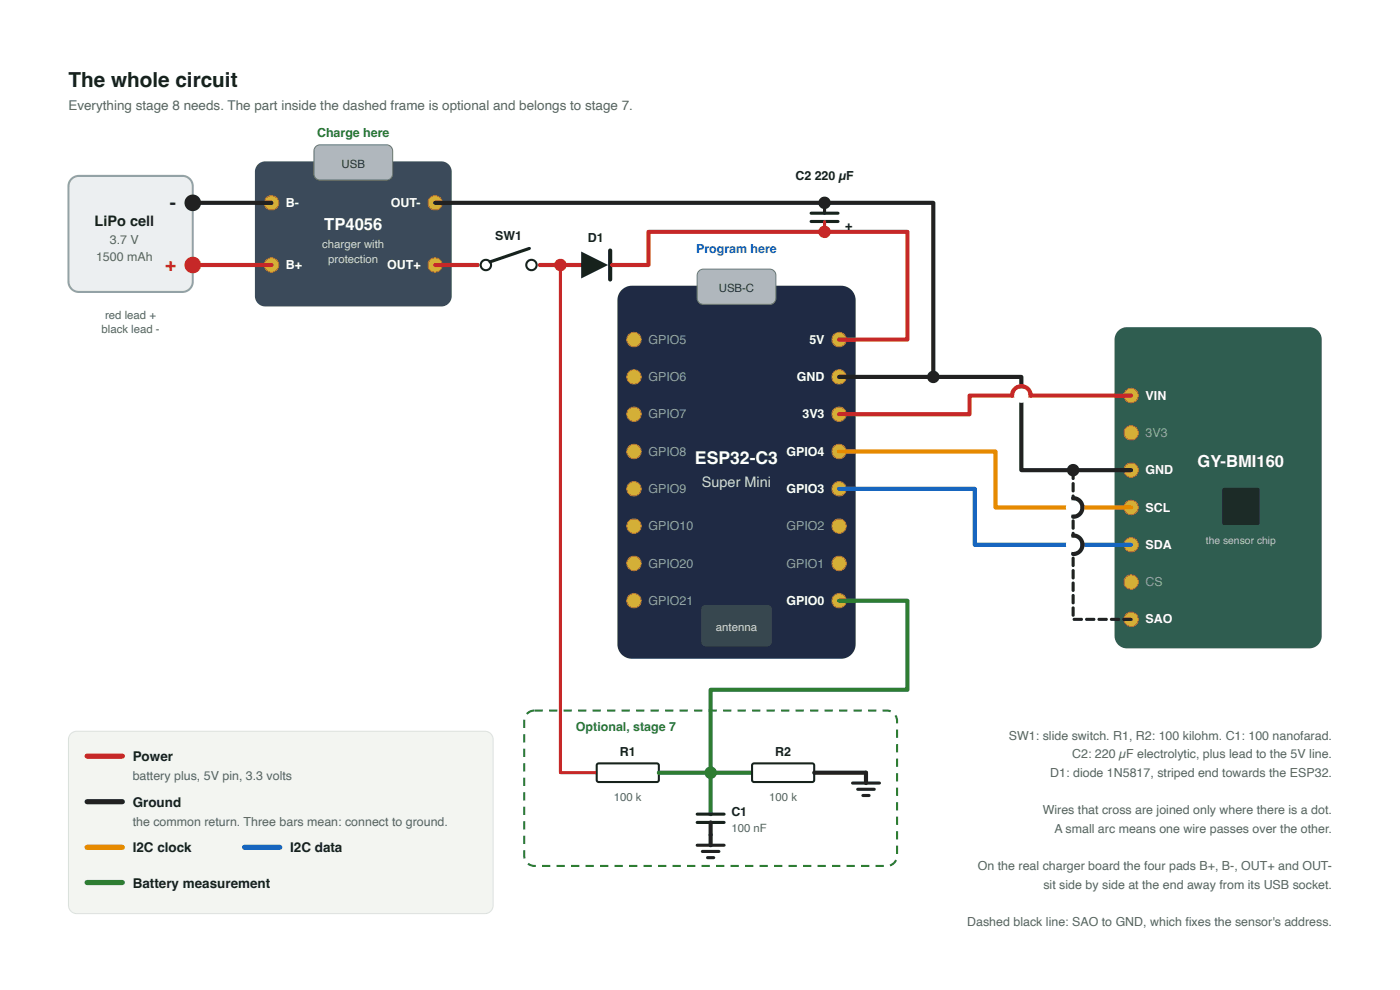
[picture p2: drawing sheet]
<svg xmlns="http://www.w3.org/2000/svg" width="297mm" height="210mm" viewBox="0 0 297 210" stroke-linecap="round" stroke-linejoin="round" font-family="sans-serif">
<path d="M15.2 37.9a2.2 2.2 0 0 1 1.5-.6h22a2.2 2.2 0 0 1 2.2 2.2v20.2a2.2 2.2 0 0 1-2.2 2.2h-22a2.2 2.2 0 0 1-2.2-2.2v-20.2a2.2 2.2 0 0 1 .7-1.6z" fill="#eceff1"/>
<path d="M15.2 37.9a2.2 2.2 0 0 1 1.5-.6h22a2.2 2.2 0 0 1 2.2 2.2v20.2a2.2 2.2 0 0 1-2.2 2.2h-22a2.2 2.2 0 0 1-2.2-2.2v-20.2a2.2 2.2 0 0 1 .7-1.6z" fill="none" stroke="#90a4ae" stroke-width=".44"/>
<circle cx="40.9" cy="56.2" r="1.76" fill="#c62828"/>
<circle cx="40.9" cy="43" r="1.76" fill="#212121"/>
<path d="M54.7 34.9a2.2 2.2 0 0 1 1.6-.7h37.3a2.2 2.2 0 0 1 2.2 2.2v26.4a2.2 2.2 0 0 1-2.2 2.2h-37.3a2.2 2.2 0 0 1-2.2-2.2v-26.4a2.2 2.2 0 0 1 .6-1.5z" fill="#3b4a5a"/>
<path d="M67 31.1l.9-.4h14.1a1.32 1.32 0 0 1 1.3 1.3v4.9a1.32 1.32 0 0 1-1.3 1.3h-14.1a1.32 1.32 0 0 1-1.3-1.3v-5.1z" fill="#b0b7bd"/>
<path d="M67 31.1l.9-.4h14.1a1.32 1.32 0 0 1 1.3 1.3v4.9a1.32 1.32 0 0 1-1.3 1.3h-14.1a1.32 1.32 0 0 1-1.3-1.3v-5.1z" fill="none" stroke="#6b7479" stroke-width=".22"/>
<circle cx="57.6" cy="43" r="1.54" fill="#d4af37"/>
<circle cx="57.6" cy="43" r="1.54" fill="none" stroke="#8d6e00" stroke-width=".22"/>
<circle cx="57.6" cy="56.2" r="1.54" fill="#d4af37"/>
<circle cx="57.6" cy="56.2" r="1.54" fill="none" stroke="#8d6e00" stroke-width=".22"/>
<circle cx="92.3" cy="43" r="1.54" fill="#d4af37"/>
<circle cx="92.3" cy="43" r="1.54" fill="none" stroke="#8d6e00" stroke-width=".22"/>
<circle cx="92.3" cy="56.2" r="1.54" fill="#d4af37"/>
<circle cx="92.3" cy="56.2" r="1.54" fill="none" stroke="#8d6e00" stroke-width=".22"/>
<path d="M131.9 61.5l1-.7 1.2-.2h44.3a3.1 3.1 0 0 1 3.1 3.1v72.9a3.1 3.1 0 0 1-3.1 3.1h-44.3a3.1 3.1 0 0 1-3.1-3.1v-72.9l.2-1.2z" fill="#1f2a44"/>
<path d="M148.3 57.4l.9-.3h14.1a1.32 1.32 0 0 1 1.3 1.3v4.8a1.32 1.32 0 0 1-1.3 1.3h-14.1a1.32 1.32 0 0 1-1.3-1.3v-5z" fill="#b0b7bd"/>
<path d="M148.3 57.4l.9-.3h14.1a1.32 1.32 0 0 1 1.3 1.3v4.8a1.32 1.32 0 0 1-1.3 1.3h-14.1a1.32 1.32 0 0 1-1.3-1.3v-5z" fill="none" stroke="#6b7479" stroke-width=".22"/>
<path d="M149 128.5l.7-.3h13.1a.88 .88 0 0 1 .9 .9v7a.88 .88 0 0 1-.9 .9h-13.1a.88 .88 0 0 1-.9-.9v-7z" fill="#37474f"/>
<circle cx="134.5" cy="72" r="1.54" fill="#d4af37"/>
<circle cx="134.5" cy="72" r="1.54" fill="none" stroke="#8d6e00" stroke-width=".22"/>
<circle cx="134.5" cy="79.9" r="1.54" fill="#d4af37"/>
<circle cx="134.5" cy="79.9" r="1.54" fill="none" stroke="#8d6e00" stroke-width=".22"/>
<circle cx="134.5" cy="87.8" r="1.54" fill="#d4af37"/>
<circle cx="134.5" cy="87.8" r="1.54" fill="none" stroke="#8d6e00" stroke-width=".22"/>
<circle cx="134.5" cy="95.7" r="1.54" fill="#d4af37"/>
<circle cx="134.5" cy="95.7" r="1.54" fill="none" stroke="#8d6e00" stroke-width=".22"/>
<circle cx="134.5" cy="103.6" r="1.54" fill="#d4af37"/>
<circle cx="134.5" cy="103.6" r="1.54" fill="none" stroke="#8d6e00" stroke-width=".22"/>
<circle cx="134.5" cy="111.5" r="1.54" fill="#d4af37"/>
<circle cx="134.5" cy="111.5" r="1.54" fill="none" stroke="#8d6e00" stroke-width=".22"/>
<circle cx="134.5" cy="119.4" r="1.54" fill="#d4af37"/>
<circle cx="134.5" cy="119.4" r="1.54" fill="none" stroke="#8d6e00" stroke-width=".22"/>
<circle cx="134.5" cy="127.4" r="1.54" fill="#d4af37"/>
<circle cx="134.5" cy="127.4" r="1.54" fill="none" stroke="#8d6e00" stroke-width=".22"/>
<circle cx="178" cy="72" r="1.54" fill="#d4af37"/>
<circle cx="178" cy="72" r="1.54" fill="none" stroke="#8d6e00" stroke-width=".22"/>
<circle cx="178" cy="79.9" r="1.54" fill="#d4af37"/>
<circle cx="178" cy="79.9" r="1.54" fill="none" stroke="#8d6e00" stroke-width=".22"/>
<circle cx="178" cy="87.8" r="1.54" fill="#d4af37"/>
<circle cx="178" cy="87.8" r="1.54" fill="none" stroke="#8d6e00" stroke-width=".22"/>
<circle cx="178" cy="95.7" r="1.54" fill="#d4af37"/>
<circle cx="178" cy="95.7" r="1.54" fill="none" stroke="#8d6e00" stroke-width=".22"/>
<circle cx="178" cy="103.6" r="1.54" fill="#d4af37"/>
<circle cx="178" cy="103.6" r="1.54" fill="none" stroke="#8d6e00" stroke-width=".22"/>
<circle cx="178" cy="111.5" r="1.54" fill="#d4af37"/>
<circle cx="178" cy="111.5" r="1.54" fill="none" stroke="#8d6e00" stroke-width=".22"/>
<circle cx="178" cy="119.4" r="1.54" fill="#d4af37"/>
<circle cx="178" cy="119.4" r="1.54" fill="none" stroke="#8d6e00" stroke-width=".22"/>
<circle cx="178" cy="127.4" r="1.54" fill="#d4af37"/>
<circle cx="178" cy="127.4" r="1.54" fill="none" stroke="#8d6e00" stroke-width=".22"/>
<path d="M237.2 70.1l.9-.5 1-.2h38.7a2.64 2.64 0 0 1 2.6 2.6v62.8a2.64 2.64 0 0 1-2.6 2.7h-38.7a2.64 2.64 0 0 1-2.6-2.7v-62.8l.2-1z" fill="#2f5d50"/>
<path d="M259.4 103.5l.3-.1h7.1l.3 .1 .1 .4v7l-.1 .3-.3 .1h-7.1l-.3-.1-.1-.3v-7z" fill="#1c2b26"/>
<circle cx="240" cy="83.9" r="1.54" fill="#d4af37"/>
<circle cx="240" cy="83.9" r="1.54" fill="none" stroke="#8d6e00" stroke-width=".22"/>
<circle cx="240" cy="91.8" r="1.54" fill="#d4af37"/>
<circle cx="240" cy="91.8" r="1.54" fill="none" stroke="#8d6e00" stroke-width=".22"/>
<circle cx="240" cy="99.7" r="1.54" fill="#d4af37"/>
<circle cx="240" cy="99.7" r="1.54" fill="none" stroke="#8d6e00" stroke-width=".22"/>
<circle cx="240" cy="107.6" r="1.54" fill="#d4af37"/>
<circle cx="240" cy="107.6" r="1.54" fill="none" stroke="#8d6e00" stroke-width=".22"/>
<circle cx="240" cy="115.5" r="1.54" fill="#d4af37"/>
<circle cx="240" cy="115.5" r="1.54" fill="none" stroke="#8d6e00" stroke-width=".22"/>
<circle cx="240" cy="123.4" r="1.54" fill="#d4af37"/>
<circle cx="240" cy="123.4" r="1.54" fill="none" stroke="#8d6e00" stroke-width=".22"/>
<circle cx="240" cy="131.3" r="1.54" fill="#d4af37"/>
<circle cx="240" cy="131.3" r="1.54" fill="none" stroke="#8d6e00" stroke-width=".22"/>
<path d="M40.9 43h16.7M92.3 43h105.7v36.9h-20M198 79.9h18.7v19.8h23.3" fill="none" stroke="#212121" stroke-width=".88"/>
<path d="M40.9 56.2h16.7" fill="none" stroke="#c62828" stroke-width=".88"/>
<circle cx="198" cy="79.9" r="1.32" fill="#212121"/>
<path d="M92.3 56.2h9" fill="none" stroke="#c62828" stroke-width=".88"/>
<circle cx="103.1" cy="56.2" r="1.1" fill="#fff"/>
<circle cx="103.1" cy="56.2" r="1.1" fill="none" stroke="#17221c" stroke-width=".44"/>
<circle cx="112.7" cy="56.2" r="1.1" fill="#fff"/>
<circle cx="112.7" cy="56.2" r="1.1" fill="none" stroke="#17221c" stroke-width=".44"/>
<path d="M112.3 52.7l-8.3 2.8" fill="none" stroke="#17221c" stroke-width=".66"/>
<path d="M114.5 56.2h8.8" fill="none" stroke="#c62828" stroke-width=".88"/>
<path d="M123.3 53.3l5.7 2.9-5.7 2.8z" fill="#17221c"/>
<path d="M129.4 53.1v6.2" fill="none" stroke="#17221c" stroke-width=".88"/>
<path d="M129.9 56.2h7.7v-7h54.9v22.8h-14.5" fill="none" stroke="#c62828" stroke-width=".88"/>
<circle cx="174.9" cy="43" r="1.32" fill="#212121"/>
<path d="M174.9 43v2.2" fill="none" stroke="#212121" stroke-width=".66"/>
<path d="M172.1 45.2h5.7M172.1 47h5.7" fill="none" stroke="#17221c" stroke-width=".66"/>
<path d="M174.9 47v2.2" fill="none" stroke="#c62828" stroke-width=".66"/>
<circle cx="174.9" cy="49.2" r="1.32" fill="#c62828"/>
<path d="M240 83.9h-34.3v3.9h-27.7" fill="none" stroke="#c62828" stroke-width=".88"/>
<circle cx="216.7" cy="83.9" r="1.54" fill="#fff"/>
<path d="M214.7 83.9a1.98 1.98 0 0 1 2-2 1.98 1.98 0 0 1 2 2" fill="none" stroke="#c62828" stroke-width=".88"/>
<path d="M178 95.7h33.2v11.9h28.8" fill="none" stroke="#e68a00" stroke-width=".88"/>
<path d="M178 103.6h28.8v11.9h33.2" fill="none" stroke="#1565c0" stroke-width=".88"/>
<path d="M238.2 131.1l1.8-.1a.33 .33 0 0 1 .3 .3 .33 .33 0 0 1-.3 .3h-1.7l-.2-.2zM235.6 131.1l1.7-.1a.33 .33 0 0 1 .4 .3 .33 .33 0 0 1-.4 .3h-1.6l-.2-.2zM232.9 131.1l1.8-.1a.33 .33 0 0 1 .3 .3 .33 .33 0 0 1-.3 .3h-1.7l-.1-.2zM230.3 131.1l1.8-.1a.33 .33 0 0 1 .3 .3 .33 .33 0 0 1-.3 .3h-1.7l-.2-.2zM227.7 131.1l1.7-.1a.33 .33 0 0 1 .4 .3 .33 .33 0 0 1-.4 .3h-1.6l-.2-.2zM227.4 128.7l.4-.1 .2 .2v1.6a.33 .33 0 0 1-.3 .4 .33 .33 0 0 1-.4-.4zM227.4 126h.4l.2 .1v1.7a.33 .33 0 0 1-.3 .3 .33 .33 0 0 1-.4-.3zM227.4 123.4l.4-.1 .2 .2v1.7a.33 .33 0 0 1-.3 .3 .33 .33 0 0 1-.4-.3zM227.4 120.8l.4-.1 .2 .2v1.6a.33 .33 0 0 1-.3 .4 .33 .33 0 0 1-.4-.4zM227.4 118.1l.4-.1 .2 .2v1.7a.33 .33 0 0 1-.3 .3 .33 .33 0 0 1-.4-.3zM227.4 115.5l.4-.1 .2 .2v1.7a.33 .33 0 0 1-.3 .3 .33 .33 0 0 1-.4-.3zM227.4 112.8h.4l.2 .2v1.6a.33 .33 0 0 1-.3 .3 .33 .33 0 0 1-.4-.3zM227.4 110.2l.4-.1 .2 .2v1.7a.33 .33 0 0 1-.3 .3 .33 .33 0 0 1-.4-.3zM227.4 107.6l.4-.1 .2 .2v1.6a.33 .33 0 0 1-.3 .4 .33 .33 0 0 1-.4-.4zM227.4 104.9h.4l.2 .1v1.7a.33 .33 0 0 1-.3 .3 .33 .33 0 0 1-.4-.3zM227.4 102.3l.4-.1 .2 .2v1.7a.33 .33 0 0 1-.3 .3 .33 .33 0 0 1-.4-.3zM227.4 99.7l.4-.1 .2 .2v1.6a.33 .33 0 0 1-.3 .4 .33 .33 0 0 1-.4-.4z" fill="#212121"/>
<circle cx="227.7" cy="115.5" r="1.54" fill="#fff"/>
<path d="M227.7 113.5a1.98 1.98 0 0 1 1.9 2 1.98 1.98 0 0 1-1.9 2" fill="none" stroke="#212121" stroke-width=".88"/>
<circle cx="227.7" cy="107.6" r="1.54" fill="#fff"/>
<path d="M227.7 105.6a1.98 1.98 0 0 1 1.9 2 1.98 1.98 0 0 1-1.9 2" fill="none" stroke="#212121" stroke-width=".88"/>
<circle cx="227.7" cy="99.7" r="1.32" fill="#212121"/>
<path d="M116.5 150.4h1.7v.5h-1.7zM119.6 150.4h1.7v.5h-1.7zM122.6 150.4h1.8v.5h-1.8zM125.7 150.4h1.8v.5h-1.8zM128.8 150.4h1.7v.5h-1.7zM131.9 150.4h1.7v.5h-1.7zM134.9 150.4h1.8v.5h-1.8zM138 150.4h1.8v.5h-1.8zM141.1 150.4h1.8v.5h-1.8zM144.2 150.4h1.7v.5h-1.7zM147.2 150.4h1.8v.5h-1.8zM150.3 150.4h1.8v.5h-1.8zM153.4 150.4h1.8v.5h-1.8zM156.5 150.4h1.7v.5h-1.7zM159.5 150.4h1.8v.5h-1.8zM162.6 150.4h1.8v.5h-1.8zM165.7 150.4h1.8v.5h-1.8zM168.8 150.4h1.7v.5h-1.7zM171.9 150.4h1.7v.5h-1.7zM174.9 150.4h1.8v.5h-1.8zM178 150.4h1.8v.5h-1.8zM181.1 150.4h1.7v.5h-1.7zM184.2 150.4h1.7v.5h-1.7zM187.2 150.4l1.9 .2-.2 .4-1.7-.1zM189.8 151.8l.4-.3 .1 .4 .2 1.5h-.4v-.8zM190.1 154.7h.4v1.7h-.4zM190.1 157.8h.4v1.7h-.4zM190.1 160.8h.4v1.8h-.4zM190.1 163.9h.4v1.8h-.4zM190.1 167h.4v1.7h-.4zM190.1 170.1h.4v1.7h-.4zM190.1 173.1h.4v1.8h-.4zM190.1 176.2h.4v1.8h-.4zM190.1 179.3h.4v1.7h-.4zM188.7 183.3a1.9 1.9 0 0 0 1.2-1.1l.4 .2-.7 .9-.7 .4zM185.7 183.4h1.8v.4h-1.8zM182.7 183.4h1.7v.4h-1.7zM179.6 183.4h1.7v.4h-1.7zM176.5 183.4h1.8v.4h-1.8zM173.4 183.4h1.8v.4h-1.8zM170.4 183.4h1.7v.4h-1.7zM167.3 183.4h1.7v.4h-1.7zM164.2 183.4h1.8v.4h-1.8zM161.1 183.4h1.8v.4h-1.8zM158.1 183.4h1.7v.4h-1.7zM155 183.4h1.7v.4h-1.7zM151.9 183.4h1.8v.4h-1.8zM148.8 183.4h1.8v.4h-1.8zM145.8 183.4h1.7v.4h-1.7zM142.7 183.4h1.7v.4h-1.7zM139.6 183.4h1.8v.4h-1.8zM136.5 183.4h1.8v.4h-1.8zM133.4 183.4h1.8v.4h-1.8zM130.4 183.4h1.7v.4h-1.7zM127.3 183.4h1.8v.4h-1.8zM124.2 183.4h1.8v.4h-1.8zM121.1 183.4h1.8v.4h-1.8zM118.1 183.4h1.7v.4h-1.7zM115 183.4h1.7v.4h-1.7zM112.2 182.9l.5 .4 1 .1v.4h-.7l-.8-.3-.3-.2zM111 180.3h.4l.1 1.6-.4 .2zM111 177.2h.4v1.7h-.4zM111 174.1h.4v1.8h-.4zM111 171h.4v1.8h-.4zM111 168h.4v1.7h-.4zM111 164.9h.4v1.7h-.4zM111 161.8h.4v1.8h-.4zM111 158.7h.4v1.8h-.4zM111 155.7h.4v1.7h-.4zM111 152.6h.4v1.7h-.4zM111.6 151.2l.6-.5 .7-.2 .4-.1v.5a1.9 1.9 0 0 0-1.4 .6zM113.4 150.4h1.8v.5h-1.8z" fill="#2e7d32"/>
<circle cx="118.9" cy="56.2" r="1.32" fill="#c62828"/>
<path d="M118.9 56.2v107.6h7.7" fill="none" stroke="#c62828" stroke-width=".66"/>
<path d="M126.7 162l.3-.2 12.4 .1 .4 .4v3.1l-.5 .4h-12.4l-.3-.4v-3.1z" fill="#fff"/>
<path d="M126.7 162l.3-.2 12.4 .1 .4 .4v3.1l-.5 .4h-12.4l-.3-.4v-3.1z" fill="none" stroke="#17221c" stroke-width=".44"/>
<path d="M139.8 163.8h19.7" fill="none" stroke="#2e7d32" stroke-width=".88"/>
<circle cx="150.8" cy="163.8" r="1.32" fill="#2e7d32"/>
<path d="M159.7 162l.3-.2 12.4 .1 .3 .4v3.1l-.4 .4h-12.4l-.4-.4v-3.1z" fill="#fff"/>
<path d="M159.7 162l.3-.2 12.4 .1 .3 .4v3.1l-.4 .4h-12.4l-.4-.4v-3.1z" fill="none" stroke="#17221c" stroke-width=".44"/>
<path d="M150.8 174.4v4.8M172.7 163.8h11v2.2" fill="none" stroke="#212121" stroke-width=".88"/>
<path d="M147.9 179.2h5.7M180.9 166h5.7M182 167.3h3.5M183.1 168.7h1.3M149 180.5h3.5M150.1 181.8h1.3" fill="none" stroke="#212121" stroke-width=".66"/>
<path d="M178 127.4h14.5v18.8h-41.7v26.4" fill="none" stroke="#2e7d32" stroke-width=".88"/>
<path d="M147.9 172.6h5.7M147.9 174.4h5.7" fill="none" stroke="#17221c" stroke-width=".66"/>
<path d="M15 155.5l.6-.3 .7-.2h86.6a1.76 1.76 0 0 1 1.7 1.8v35.1a1.76 1.76 0 0 1-1.7 1.8h-86.6a1.76 1.76 0 0 1-1.8-1.8v-35.1l.2-.7z" fill="#f3f5f1"/>
<path d="M15 155.5l.6-.3 .7-.2h86.6a1.76 1.76 0 0 1 1.7 1.8v35.1a1.76 1.76 0 0 1-1.7 1.8h-86.6a1.76 1.76 0 0 1-1.8-1.8v-35.1l.2-.7z" fill="none" stroke="#dde4dc" stroke-width=".22"/>
<path d="M18.5 160.3h7.5" fill="none" stroke="#c62828" stroke-width="1.1"/>
<path d="M18.5 170h7.5" fill="none" stroke="#212121" stroke-width="1.1"/>
<path d="M18.5 179.6h7.5" fill="none" stroke="#e68a00" stroke-width="1.1"/>
<path d="M51.9 179.6h7.5" fill="none" stroke="#1565c0" stroke-width="1.1"/>
<path d="M18.5 187.1h7.5" fill="none" stroke="#2e7d32" stroke-width="1.1"/>
<text font-size="4.4" fill="#17221c" x="14.5" y="18.4">The whole circuit</text>
<text font-size="4" fill="#212121" x="36.1" y="44.3">-</text>
<text font-size="4" fill="#c62828" x="35.1" y="57.5">+</text>
<text font-size="3.7" fill="#fff" x="147.4" y="98.4">ESP32-C3</text>
<g font-size="3.5" fill="#fff">
<text x="68.8" y="48.7">TP4056</text>
<text x="254.1" y="99">GY-BMI160</text>
</g>
<text font-size="3.1" fill="#17221c" x="20.1" y="47.8">LiPo cell</text>
<text font-size="3.1" fill="#cfd8dc" x="148.9" y="103.2">Super Mini</text>
<text font-size="2.9" fill="#58675e" x="14.5" y="23.2">Everything stage 8 needs. The part inside the dashed frame is optional and belongs to stage 7.</text>
<g font-size="2.9" fill="#17221c">
<text x="28.1" y="161.4">Power</text>
<text x="28.1" y="171.1">Ground</text>
<text x="28.1" y="180.7">I2C clock</text>
<text x="61.5" y="180.7">I2C data</text>
<text x="28.1" y="188.2">Battery measurement</text>
</g>
<g font-size="2.6" fill="#2e7d32">
<text x="67.3" y="28.9">Charge here</text>
<text x="122.2" y="155">Optional, stage 7</text>
</g>
<g font-size="2.6" fill="#17221c">
<text x="168.8" y="38.2">C2</text>
<text x="172.9" y="38.2">220 µF</text>
<text x="105.1" y="50.9">SW1</text>
<text x="124.7" y="51.4">D1</text>
<text x="179.3" y="48.7">+</text>
<text x="131.5" y="160.3">R1</text>
<text x="164.5" y="160.3">R2</text>
<text x="155.2" y="173">C1</text>
</g>
<g font-size="2.6" fill="#fff">
<text x="60.7" y="43.9">B-</text>
<text x="82.9" y="43.9">OUT-</text>
<text x="60.7" y="57.1">B+</text>
<text x="82.1" y="57.1">OUT+</text>
<text x="171.7" y="72.9">5V</text>
<text x="169.1" y="80.8">GND</text>
<text x="170.2" y="88.7">3V3</text>
<text x="243" y="84.7">VIN</text>
<text x="166.9" y="96.6">GPIO4</text>
<text x="243" y="100.6">GND</text>
<text x="166.9" y="104.5">GPIO3</text>
<text x="243" y="108.5">SCL</text>
<text x="243" y="116.4">SDA</text>
<text x="166.9" y="128.2">GPIO0</text>
<text x="243" y="132.2">SAO</text>
</g>
<g font-size="2.6" fill="#58675e">
<text x="23.3" y="51.8">3.7 V</text>
<text x="20.4" y="55.3">1500 mAh</text>
<text x="214" y="156.8">SW1: slide switch. R1, R2: 100 kilohm. C1: 100 nanofarad.</text>
<text x="227.5" y="160.7">C2: 220 µF electrolytic, plus lead to the 5V line.</text>
<text x="28.1" y="165.4">battery plus, 5V pin, 3.3 volts</text>
<text x="222.8" y="164.7">D1: diode 1N5817, striped end towards the ESP32.</text>
<text x="221.2" y="172.6">Wires that cross are joined only where there is a dot.</text>
<text x="28.1" y="175">the common return. Three bars mean: connect to ground.</text>
<text x="223.7" y="176.6">A small arc means one wire passes over the other.</text>
<text x="207.4" y="184.5">On the real charger board the four pads B+, B-, OUT+ and OUT-</text>
<text x="221.4" y="188.4">sit side by side at the end away from its USB socket.</text>
<text x="205.2" y="196.3">Dashed black line: SAO to GND, which fxes the sensor's address.</text>
<text x="251.5" y="196.3">i</text>
</g>
<text font-size="2.6" fill="#1565c0" x="147.7" y="53.5">Program here</text>
<g font-size="2.6" fill="#90a4ae">
<text x="137.6" y="72.9">GPIO5</text>
<text x="137.6" y="80.8">GPIO6</text>
<text x="137.6" y="88.7">GPIO7</text>
<text x="137.6" y="96.6">GPIO8</text>
<text x="137.6" y="104.5">GPIO9</text>
<text x="137.6" y="112.4">GPIO10</text>
<text x="166.9" y="112.4">GPIO2</text>
<text x="137.6" y="120.3">GPIO20</text>
<text x="166.9" y="120.3">GPIO1</text>
<text x="137.6" y="128.2">GPIO21</text>
</g>
<g font-size="2.6" fill="#8fb3a6">
<text x="243" y="92.6">3V3</text>
<text x="243" y="124.3">CS</text>
</g>
<g font-size="2.4" fill="#263238">
<text x="72.5" y="35.5">USB</text>
<text x="152.5" y="61.9">USB-C</text>
</g>
<g font-size="2.4" fill="#cfd8dc">
<text x="68.4" y="52.7">charger with</text>
<text x="69.6" y="55.7">protection</text>
<text x="151.9" y="133.7">antenna</text>
</g>
<g font-size="2.4" fill="#58675e">
<text x="21.5" y="70.7">black lead -</text>
<text x="22.3" y="67.6">red lead +</text>
<text x="130.2" y="169.8">100 k</text>
<text x="163.2" y="169.8">100 k</text>
<text x="155.2" y="176.3">100 nF</text>
</g>
<text font-size="2.2" fill="#b7d0c6" x="255.8" y="115.3">the sensor chip</text>
</svg>
